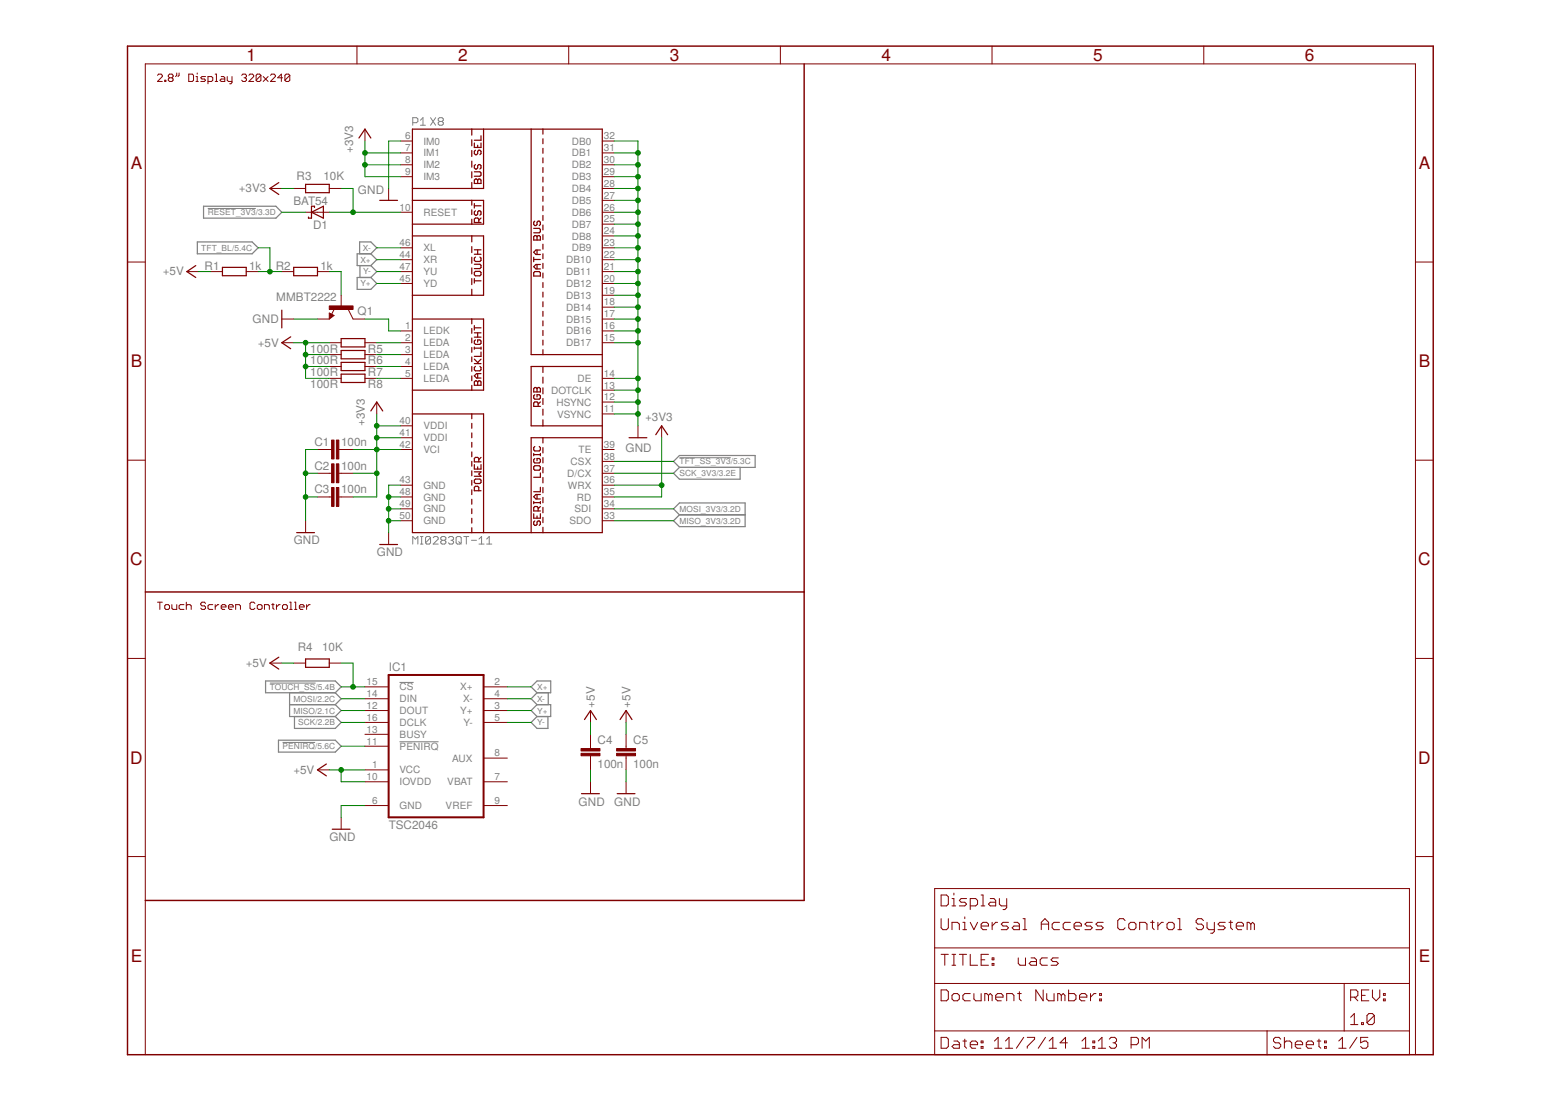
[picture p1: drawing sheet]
<svg xmlns="http://www.w3.org/2000/svg" width="297mm" height="210mm" viewBox="0 0 297 210" stroke-linecap="round" stroke-linejoin="round" font-family="sans-serif">
<g fill="none" stroke="#808080" stroke-width=".19">
<path d="M39.6 39.7h9.1M78.6 23.4h.7l.3-.3v-.5l-.3-.2h-.7v1.5M80.1 23.9h.9M80.1 22.9l.4-.5v1.5M82 22.4l1 1.5M83 22.4l-1 1.5M83.7 23.1l-.3-.2v-.3l.3-.2h.5l.2 .2v.3l-.2 .2M83.7 23.1l-.3 .3v.2l.3 .3h.5l.2-.3v-.2l-.2-.3M83.7 23.1h.5M129.4 87.2h9.7M78.6 103.6v-1.4l.5 .5 .5-.5v1.4M80.1 103.6h.4"/>
<path d="M80.1 102.2h.4M80.3 102.2v1.4M82 102.4v1l-.3 .2h-.4l-.3-.2M82 102.4l-.3-.2h-.4l-.3 .2v1M82 102.4l-1 1M82.5 102.4l.2-.2h.5l.2 .2v.3l-.9 .9h.9M84.2 102.9l-.3 .3v.2l.3 .2h.5l.2-.2v-.2l-.2-.3M84.2 102.9l-.3-.2v-.3l.3-.2h.5l.2 .2v.3l-.2 .2M84.2 102.9h.5M85.4 102.4l.2-.2h.5l.3 .2v.3l-.3 .2M85.9 102.9h.2M86.1 102.9l.3 .3v.2l-.3 .2h-.5l-.2-.2"/>
<path d="M86.8 102.4l.3-.2h.5l.2 .2v1l-.2 .2h-.5l-.3-.2zM87.3 103.2l.5 .4M88.3 102.2h1M88.8 102.2v1.4M89.8 102.9h.9M91.2 103.6h1M91.2 102.7l.5-.5v1.4M92.7 103.6h.9M92.7 102.7l.5-.5v1.4M51.4 130.1h8.7M76.1 130h2.7M53.8 141.4h6.2"/>
<path d="M76.1 141.3h7.4"/>
</g>
<g fill="none" stroke="#808080" stroke-width=".23">
<path d="M38.8 39.3h13.7l1.2 1.1-1.2 1.2h-13.7zM37.6 46.1h10.4l1.1 1.1-1.1 1.1h-10.4zM68 52.9h2.6l1.1 1.1-1.1 1.1h-2.6zM68.5 48.3v-2.2h2.1l1.1 1.1-1.1 1.1M68.5 50.6v2.3M70.6 48.3h-2.6v2.3h2.6M70.6 50.6l1.1 1.1-1.1 1.2M70.6 48.3l1.1 1.2-1.1 1.1M128.2 87.9l1.2-1.1h14.4v2.2h-14.4zM128.2 96.9l1.2-1.1h12.5v4.5h-12.5l-1.2-1.1 1.2-1.1zM129.4 89l-1.2 1.1 1.2 1.2h11.5v-2.3M129.4 98.1h12.5"/>
<path d="M50.6 129.7h13.2l1.2 1.1-1.2 1.2h-13.2zM55.1 132v4.5h8.7M55.1 134.2h8.7M56.1 136.5v2.2h7.7l1.2-1.1-1.2-1.1M63.8 134.2l1.2 1.1-1.2 1.2M63.8 132l1.2 1.1-1.2 1.1M101.1 130.8l1.2-1.1h2.6v2.3h-2.6zM102.3 134.2h2.6v2.3h-2.6M102.3 134.2l-1.2 1.1 1.2 1.2M102.3 136.5l-1.2 1.1 1.2 1.1h2v-2.2M102.3 132l-1.2 1.1 1.2 1.1M104.4 132v2.2"/>
<path d="M53 141h10.8l1.2 1.1-1.2 1.2h-10.8z"/>
</g>
<path d="M24.3 8.8h248.6v192.1h-248.6zM153.1 12.2v159.3h-125.4M27.7 112.8h125.4" fill="none" stroke="#800000" stroke-width=".28"/>
<g fill="none" stroke="#800000" stroke-width=".19">
<path d="M30 14.4l.2-.3h.5l.2 .3v.2l-.9 .9h.9M31.4 15.3h.2v.2h-.2zM32.3 14.8l-.3 .2v.3l.3 .2h.4l.3-.2v-.3l-.3-.2M32.3 14.8l-.3-.2v-.2l.3-.3h.4l.3 .3v.2l-.3 .2M32.3 14.8h.4M33.7 13.9v.5l-.3 .2M34.1 13.9v.5l-.2 .2M35.9 14.1h.7l.3 .3v.9l-.3 .2h-.7zM37.3 15.5h.5M37.3 14.6h.2v.9M37.5 13.9v.2M39.1 14.6h-.6l-.3 .2 .3 .2h.4l.2 .3-.2 .2h-.7"/>
<path d="M39.6 15.5h.7l.2-.2v-.5l-.2-.2h-.7v1.4M41 15.5h.4M41 14.1h.2v1.4M42.1 14.6h.5l.2 .2v.7h-.7l-.2-.2 .2-.3h.7M43.3 14.6v.7l.2 .2h.7M44.2 14.6v1.1l-.2 .3h-.3M46 14.4l.2-.3h.5l.2 .3v.2l-.2 .2M46.5 14.8h.2M46.7 14.8l.2 .2v.3l-.2 .2h-.5l-.2-.2M47.4 14.4l.2-.3h.5l.2 .3v.2l-.9 .9h.9M49.7 14.4v.9l-.3 .2h-.4l-.2-.2M49.7 14.4l-.3-.3h-.4l-.2 .3v.9"/>
<path d="M49.7 14.4l-.9 .9M50.1 14.6l1 .9M51.1 14.6l-1 .9M51.5 14.4l.2-.3h.5l.2 .3v.2l-.9 .9h.9M53.8 14.8h-.9l.7-.7v1.4M55.2 14.4v.9l-.3 .2h-.4l-.2-.2M55.2 14.4l-.3-.3h-.4l-.2 .3v.9M55.2 14.4l-.9 .9M68 8.8v3.4M108.3 8.8v3.4M148.6 8.8v3.4M188.9 8.8v3.4"/>
<path d="M229.2 8.8v3.4M51.4 35.9h2.3M55.9 35.9h2.3M62.7 35.9h2.3M69.5 24.6v2.3M74 35.9v2.3M76.3 26.9h2.2M76.3 29.1h2.2M76.3 31.4h2.2M76.3 33.7h2.2M114.7 26.9h2.2M114.7 29.1h2.2"/>
<path d="M114.7 31.4h2.2M114.7 33.7h2.2M114.7 38.2h2.2M114.7 35.9h2.2M24.3 49.9h3.4M35.6 51.7h2.2M40.1 51.7h2.3M46.9 51.7h2.2M53.7 51.7h2.2M58.2 40.4h4.5M60.5 51.7h2.2M62.7 59.6l.9 .5-.9 .7z"/>
<path d="M63.7 58.8l-.6 1.1M65 56.2v2.3M66.3 58.9l.9 1.9h2.3M76.3 40.4h2.2M76.3 54h2.2M76.3 51.7h2.2M76.3 49.5h2.2M76.3 47.2h2.2M114.7 40.4h2.2M114.7 58.5h2.2M114.7 56.2h2.2M114.7 54h2.2"/>
<path d="M114.7 51.7h2.2M114.7 49.5h2.2M114.7 47.2h2.2M114.7 44.9h2.2M114.7 42.7h2.2M269.5 49.9h3.4M53.7 65.3h2.2M53.7 60.8h2.2M60.5 60.8h2.2M62.7 65.3h2.3M62.7 67.5h2.3M62.7 69.8h2.3"/>
<path d="M62.7 72.1h2.3M69.5 65.3h2.2M69.5 67.5h2.2M69.5 69.8h2.2M69.5 72.1h2.2M71.7 76.6v2.2M76.3 63h2.2M76.3 65.3h2.2M76.3 67.5h2.2M76.3 69.8h2.2M76.3 72.1h2.2M114.7 63h2.2"/>
<path d="M114.7 65.3h2.2M114.7 72.1h2.2M114.7 78.8h2.2M114.7 76.6h2.2M114.7 74.3h2.2M114.7 60.8h2.2M24.3 87.7h3.4M58.2 99.2v2.3M60.5 94.7h2.7M60.5 90.1h2.7M60.5 85.6h2.7M64.5 94.7h2.7"/>
<path d="M64.5 90.1h2.7M64.5 85.6h2.7M76.3 99.2h2.2M76.3 96.9h2.2M76.3 94.7h2.2M76.3 92.4h2.2M76.3 85.6h2.2M76.3 81.1h2.2M76.3 83.4h2.2M114.7 99.2h2.2M114.7 96.9h2.2M114.7 94.7h2.2"/>
<path d="M114.7 92.4h2.2M114.7 90.1h2.2M114.7 87.9h2.2M114.7 85.6h2.2M121.5 81.1v2.3M126 81.1v2.3M269.5 87.7h3.4M30 114.7h.9M30.4 114.7v1.4M31.6 115.2h.4l.3 .2v.4l-.3 .3h-.4l-.2-.3v-.4zM32.7 115.2v.6l.3 .3h.7v-.9M35 115.2h-.7l-.2 .2v.4l.2 .3h.7"/>
<path d="M35.5 115.4l.2-.2h.5l.2 .2v.7M35.5 114.7v1.4M39.1 114.9l-.2-.2h-.4l-.3 .2v.3l.3 .2h.4l.2 .2v.2l-.2 .3h-.4l-.3-.3M40.5 115.2h-.7l-.2 .2v.4l.2 .3h.7M41 115.2v.9M41.7 115.2h-.3l-.4 .4M42.1 115.6h.9v-.2l-.2-.2h-.4l-.3 .2v.4l.3 .3h.4M43.5 115.6h.9v-.2l-.2-.2h-.5l-.2 .2v.4l.2 .3h.5M44.9 116.1v-.9h.7l.2 .2v.7M48.5 114.9l-.2-.2h-.5l-.2 .2v.9l.2 .3h.5l.2-.3M49 115.4l.2-.2h.5l.2 .2v.4l-.2 .3h-.5l-.2-.3zM50.4 116.1v-.9h.7l.2 .2v.7"/>
<path d="M51.7 115.2h.5M52 114.9v.9l.2 .3M52.6 115.2v.9M53.3 115.2h-.2l-.5 .4M53.8 115.4l.2-.2h.5l.2 .2v.4l-.2 .3h-.5l-.2-.3zM55.2 114.7h.2v1.4M55.2 116.1h.4M56.1 114.7h.2v1.4M56.1 116.1h.4M57 115.6h.9v-.2l-.2-.2h-.5l-.2 .2v.4l.2 .3h.5M58.4 115.2v.9M59.1 115.2h-.3l-.4 .4"/>
<path d="M74 101.5v2.2M24.3 125.4h3.4M51.4 126.3h2.3M55.9 126.3h2.3M62.7 126.3h2.3M69.5 130.8h4.5M69.5 139.9h4.5M69.5 137.6h4.5M69.5 133.1h4.5M69.5 135.3h4.5M92.1 130.8h4.5M92.1 137.6h4.5"/>
<path d="M92.1 133.1h4.5M92.1 135.3h4.5M112.4 135.3v2.3M112.4 139.9v2.7M119.2 135.3v2.3M119.2 139.9v2.7M269.5 125.4h3.4M60.5 146.6h2.2M65 155.7v2.2M69.5 142.1h4.5M69.5 153.4h4.5M69.5 148.9h4.5"/>
<path d="M69.5 146.6h4.5M92.1 144.4h4.5M92.1 153.4h4.5M92.1 148.9h4.5M112.4 143.9v2.7M112.4 148.9v2.3M119.2 143.9v2.7M119.2 148.9v2.3M24.3 163.2h3.4M178 169.2h90.4v31.7h-90.4zM179.2 170.5h1l.4 .3v1.4l-.4 .4h-1zM179.2 175v1.7l.3 .4h.7l.4-.4v-1.7"/>
<path d="M181.3 172.6h.7M181.3 171.2h.3v1.4M181.3 177.1v-1.4h1l.4 .3v1.1M181.6 170.1v.4M183.3 177.1h.7M183.3 175.7h.4v1.4M183.7 174.6v.4M184 171.2h-1l-.3 .3 .3 .4h.7l.3 .3-.3 .4h-1M184.7 172.6h1.1l.3-.4v-.7l-.3-.3h-1.1v2M184.7 175.7l.7 1.4 .7-1.4M186.8 172.6h.7M186.8 170.5h.4v2.1"/>
<path d="M186.8 176.4h1.4v-.4l-.3-.3h-.7l-.4 .3v.7l.4 .4h.7M188.6 171.2h.7l.3 .3v1.1h-1l-.4-.4 .4-.3h1M188.9 175.7v1.4M189.9 175.7h-.3l-.7 .7M190.3 171.2v1l.3 .4h1.1M191.7 171.2v1.7l-.4 .3h-.3M192 175.7h-1l-.4 .3 .4 .4h.7l.3 .3-.3 .4h-1.1M193.1 175.7h.7l.3 .3v1.1h-1l-.4-.4 .4-.3h1M194.8 177.1h.7M194.8 175h.4v2.1M198.3 177.1v-1.4l.7-.7 .7 .7v1.4M198.3 176h1.4"/>
<path d="M201.7 175.7h-1l-.4 .3v.7l.4 .4h1M203.8 175.7h-1l-.4 .3v.7l.4 .4h1M204.5 176.4h1.4v-.4l-.4-.3h-.6l-.4 .3v.7l.4 .4h.6M208 175.7h-1.1l-.3 .3 .3 .4h.7l.4 .3-.4 .4h-1M210.1 175.7h-1.1l-.3 .3 .3 .4h.7l.4 .3-.4 .4h-1M214.2 175.3l-.3-.3h-.7l-.4 .3v1.4l.4 .4h.7l.3-.4M215.3 175.7h.7l.3 .3v.7l-.3 .4h-.7l-.4-.4v-.7zM217 177.1v-1.4h1l.4 .3v1.1M219.1 175.7h.7M219.4 175.3v1.4l.4 .4M220.5 175.7v1.4M221.5 175.7h-.3l-.7 .7"/>
<path d="M222.2 176l.3-.3h.7l.4 .3v.7l-.4 .4h-.7l-.3-.4zM224.3 177.1h.7M224.3 175h.3v2.1M229.2 175.3l-.4-.3h-.7l-.3 .3v.4l.3 .3h.7l.4 .4v.3l-.4 .4h-.7l-.3-.4M229.8 175.7v1l.4 .4h1M231.2 175.7v1.7l-.3 .4h-.4M233.3 175.7h-1l-.4 .3 .4 .4h.7l.3 .3-.3 .4h-1.1M234 175.7h.7M234.3 175.3v1.4l.4 .4M235.4 176.4h1.4v-.4l-.4-.3h-.7l-.3 .3v.7l.3 .4h.7M238.2 176l-.4-.3h-.3v1.4M238.2 176v1.1"/>
<path d="M238.2 176l.3-.3 .3 .3v1.1M269.5 163.2h3.4M178 187.3h90.4M178 196.4h90.4M178 180.6h90.4M179.2 188.6h1l.4 .3v1.4l-.4 .3h-1zM179.2 197.6h1l.4 .3v1.4l-.4 .4h-1zM179.2 181.8h1.4M179.9 181.8v2.1M181.3 189.6l.3-.3h.7l.4 .3v.7l-.4 .3h-.7l-.3-.3zM181.3 181.8h.7M181.3 183.9h.7"/>
<path d="M181.6 181.8v2.1M181.6 198.3h.7l.4 .3v1.1h-1.1l-.3-.4 .3-.3h1.1M182.7 181.8h1.3M183.3 198.3h.7M183.3 181.8v2.1M183.7 197.9v1.4l.3 .4M184.7 181.8v2.1h1.4M184.7 199h1.4v-.4l-.3-.3h-.7l-.4 .3v.7l.4 .4h.7M184.7 189.3h-1l-.4 .3v.7l.4 .3h1M185.4 189.3v1l.4 .3h1v-1.3M186.8 198.3h.4v.3h-.4zM186.8 199.3h.4v.4h-.4z"/>
<path d="M186.8 182.8h.7M188.2 181.8h-1.4v2.1h1.4M188.2 189.6v1M188.2 189.6l.4-.3 .3 .3v1M188.2 189.6l-.3-.3h-.4v1.3M188.9 182.5h.4v.3h-.4zM188.9 183.5h.4v.4h-.4zM189.4 199.7h1.4M189.4 198.3l.7-.7v2.1M189.6 189.9h1.4v-.3l-.4-.3h-.7l-.3 .3v.7l.3 .3h.7M191.5 199.7h1.3M191.5 198.3l.6-.7v2.1"/>
<path d="M191.7 190.6v-1.3h1l.4 .3v1M193.8 189.3h.7M193.9 182.5v1l.3 .4h1.1v-1.4M194.1 188.9v1.4l.4 .3M194.9 197.6l-1.4 2.1M195.6 197.6h1.4v.3l-1.4 1.4v.4M196.3 182.5h.7l.4 .3v1.1h-1.1l-.3-.4 .3-.3h1.1M198.6 188.6v2l-1.4-2v2M199.1 197.6l-1.4 2.1M199.3 189.3v1l.4 .3h1v-1.3M199.4 182.5h-1l-.3 .3v.7l.3 .4h1M199.8 199.7h1.4"/>
<path d="M199.8 198.3l.7-.7v2.1M201.5 182.5h-1l-.4 .3 .4 .4h.7l.3 .3-.3 .4h-1.1M202.1 189.6l-.4-.3h-.3v1.3M202.1 189.6v1M202.1 189.6l.3-.3 .4 .3v1M203.2 198.6h-1.4l1.1-1v2.1M203.5 188.6v2h1l.4-.3v-.7l-.4-.3h-1M205.5 189.9h1.4v-.3l-.3-.3h-.7l-.4 .3v.7l.4 .3h.7M206 199.7h1.4M206 198.3l.7-.7v2.1M207.6 189.3v1.3M208.1 199.3h.3v.4h-.3z"/>
<path d="M208.1 198.3h.3v.3h-.3zM208.7 189.3h-.4l-.7 .6M209.1 199.7h1.4M209.1 198.3l.7-.7v2.1M209.4 190.3h.3v.3h-.3zM209.4 189.3h.3v.3h-.3zM211.2 197.9l.4-.3h.7l.3 .3v.4l-.3 .3M211.9 198.6h.4M212.3 198.6l.3 .4v.3l-.3 .4h-.7l-.4-.4M215.4 199h1l.4-.4v-.7l-.4-.3h-1v2.1M217.5 199.7v-2.1l.7 .7 .6-.7v2.1M241.3 196.4v4.5"/>
<path d="M243.9 197.9l-.4-.3h-.7l-.3 .3v.4l.3 .3h.7l.4 .4v.3l-.4 .4h-.7l-.3-.4M244.6 198.6l.3-.3h.7l.4 .3v1.1M244.6 197.6v2.1M246.6 199h1.4v-.4l-.3-.3h-.7l-.4 .3v.7l.4 .4h.7M248.7 199h1.4v-.4l-.3-.3h-.7l-.4 .3v.7l.4 .4h.7M250.8 198.3h.7M251.1 197.9v1.4l.4 .4M252.2 199.3h.3v.4h-.3zM252.2 198.3h.3v.3h-.3zM254.9 199.7h1.4M254.9 198.3l.7-.7v2.1M255.9 187.3v9.1"/>
<path d="M257.2 193.8l.7-.7v2.1M257.2 195.2h1.4M257.2 189.9h1l.4-.3v-.7l-.4-.3h-1v2M257.9 189.9l.7 .7M258.4 197.6l-1.4 2.1M259.2 194.8h.4v.4h-.4zM259.2 189.6h.7M260.5 197.6h-1.4v1l.7-.3h.3l.4 .3v.7l-.4 .4h-.7l-.3-.4M260.6 188.6h-1.4v2h1.4M261.3 188.6v1.3l.7 .7 .7-.7v-1.3M261.7 193.4v1.4l-.4 .4h-.7l-.3-.4M261.7 193.4l-.4-.3h-.7l-.3 .3v1.4"/>
<path d="M261.7 193.4l-1.4 1.4M263.4 190.3h.4v.3h-.4zM263.4 189.3h.4v.3h-.4zM27.7 200.9v-188.7h241.8v188.7"/>
</g>
<g fill="none" stroke="#800000" stroke-width=".23">
<path d="M53.1 34.8l-1.7 1.1 1.7 1.1M58.2 35.1h4.5v1.6h-4.5zM59.9 39.5v-.2h-.6v2.3h-.6v-.3M68.3 26.3l1.2-1.7 1.1 1.7M72.3 38.2h3.4M78.5 24.6h36.2v76.9h-36.2zM78.5 38.2h13.6v4.5h-13.6M89.8 24.6v1.1M89.8 26.6v1.2M89.8 28.7v1.1M89.8 30.7v1.1M89.8 32.7v1.2"/>
<path d="M89.8 34.8v1.1M89.8 38.2v.9M89.8 40v.9M90.3 34.3l.2-.2 .5 .2 .4-.2 .2 .2v.6h-1.3zM90.3 27.2v.9h1.3v-.9M90.3 38.8v.8M90.3 32.7h1.1l.2 .2v.5l-.2 .2h-1.1M90.3 39.2h1.3M90.5 28.6l-.2 .2v.5l.2 .2 .5-.2v-.5l.2-.2 .4 .2v.5l-.2 .2M90.5 31.3l-.2 .3v.4l.2 .2 .5-.2v-.4l.2-.3 .4 .3v.4l-.2 .2M91 27.7v.4M91 34.3v.6"/>
<path d="M91.6 25.9v.8h-1.3M92.1 24.6v11.3h-13.6M101.1 24.6v42.9h13.6M103.4 24.6v.9M103.4 26.4v1M103.4 28.3v.9M103.4 30.1v.9M103.4 31.9v1M103.4 33.7v1M103.4 35.6v.9M103.4 37.4v.9M103.4 39.2v1"/>
<path d="M37.3 50.6l-1.7 1.1 1.7 1.2M42.4 50.9h4.5v1.6h-4.5zM53.7 59.1v3.4M55.9 50.9h4.6v1.6h-4.6zM59.3 40.4l2.3-1.1v2.3zM62.8 59.9v.6l.6-.4-.5-.2v.3l.3-.1M78.5 44.9h13.6v11.3h-13.6M89.8 41.8v.9M89.8 44.9v1.2M89.8 47v1.1M89.8 49v1.1M89.8 51v1.2"/>
<path d="M89.8 53.1v1.1M89.8 55.1v1.1M90.3 53.1v.8M90.3 50.3h1.1l.2 .2v.4l-.2 .3h-1.1M90.3 53.5h1.3M90.3 48.4h1.3M90.3 47.6h1.3M90.5 40.2l-.2 .2v.4l.2 .2 .5-.2v-.4l.2-.2 .4 .2v.4l-.2 .2M90.5 49l-.2 .2v.4l.2 .2h.9l.2-.2v-.4l-.2-.2M90.5 51.7h.9l.2 .2v.4l-.2 .2h-.9l-.2-.2v-.4zM91 47.6v.8M91.2 42.4v-.7l-.2-.2h-.5l-.2 .2v.7h1.3"/>
<path d="M91.6 41.5l-.4 .5M101.6 45.1l.2-.2 .5 .2 .4-.2 .2 .2v.6h-1.3zM101.6 49v.8M101.6 43.5h1.1l.2 .2v.4l-.2 .2h-1.1M101.6 49.4h1.3M101.8 42.1l-.2 .2v.5l.4 .2 .3-.2v-.5l.4-.2 .2 .2v.5l-.2 .2M101.8 51.7h.9l.2 .2v.7h-1.3v-.7zM102.3 45.1v.6M102.3 47.6v.9M102.3 50.4v.8M102.9 47.6h-.9l-.4 .4 .4 .5h.9M102.9 50.4h-.9l-.4 .4 .4 .4h.9"/>
<path d="M103.4 41v1M103.4 42.9v.9M103.4 44.7v.9M103.4 46.5v1M103.4 48.3v1M103.4 50.2v.9M103.4 52v.9M103.4 53.8v1M103.4 55.6v1M103.4 57.5v.9M103.4 59.3v.9M55.4 64.2l-1.7 1.1 1.7 1.1"/>
<path d="M65 71.3h4.5v1.6h-4.5zM65 64.5h4.5v1.6h-4.5zM65 66.8h4.5v1.5h-4.5zM65 69h4.5v1.6h-4.5zM70.6 78.3l1.1-1.7 1.2 1.7M78.5 78.8h13.6v22.7M78.5 60.8h13.6v13.5h-13.6M89.8 60.8v.9M89.8 62.6v.9M89.8 64.4v.9M89.8 66.2v.9M89.8 68v.9"/>
<path d="M89.8 69.8v.9M89.8 71.6v.9M89.8 73.4v.9M89.8 78.8v1M90.3 62v.9M90.3 66.1v.4M90.3 72.7l.2-.2 .5 .2 .4-.2 .2 .2v.7h-1.3zM90.3 69.3h1.3M90.3 68.4l.9 .9M90.3 66.3h1.3M90.3 64.2h1.3M90.3 63.4h1.3"/>
<path d="M90.3 62.4h1.3M90.5 64.7l-.2 .3v.4l.2 .2h.9l.2-.2v-.4l-.2-.3h-.4v.5M90.5 69.8l-.2 .2v.4l.2 .2h.9l.2-.2v-.4l-.2-.2M91 63.4v.8M91 71.2v.8M91 72.7v.7M91.6 66.1v.4M91.6 67.1v.8h-1.3M91.6 71.2h-.9l-.4 .4 .4 .4h.9M91.6 68.4l-.6 .6M101.6 74l.2-.2 .5 .2 .4-.2 .2 .2v.7h-1.3zM101.8 75.2l-.2 .2v.4l.2 .2h.9l.2-.2v-.4l-.2-.2h-.4v.4"/>
<path d="M102.3 74v.7M102.5 77.4v-.6l-.2-.2h-.5l-.2 .2v.6h1.3M102.9 76.6l-.4 .4M103.4 61.1v1M103.4 62.9v1M103.4 64.8v.9M103.4 66.6v.9M103.4 69.8v1.2M103.4 71.8v1.2M103.4 73.9v1.1M103.4 75.9v1.1M103.4 77.9v1.2"/>
<path d="M103.4 80v1.1M114.7 69.8h-13.6v11.3h13.6M89.8 80.6v1M89.8 82.5v.9M89.8 84.3v.9M89.8 86.1v.9M89.8 87.9v.9M89.8 89.7v.9M89.8 91.5v.9M89.8 93.3v.9M89.8 95.1v.9M89.8 96.9v.9"/>
<path d="M89.8 98.7v.9M90.3 88.5v.8h1.3v-.8M90.3 89.9h1.3l-.4 .4 .4 .4h-1.3M90.5 91.2h.9l.2 .3v.4l-.2 .2h-.9l-.2-.2v-.4zM91 88.9v.4M91.2 88v-.7l-.2-.2h-.5l-.2 .2v.7h1.3M91.2 93.5v-.7l-.2-.2h-.5l-.2 .2v.7h1.3M91.6 87.1l-.4 .4M101.6 86.4v.4M101.6 95.5v.4M101.6 97.9v.8h1.3v-.8M101.6 95.7h1.3"/>
<path d="M101.6 86.6h1.3M101.8 99.2l-.2 .2v.5l.4 .2 .3-.2v-.5l.4-.2 .2 .2v.5l-.2 .2M101.8 85l-.2 .3v.4l.2 .2h.9l.2-.2v-.4l-.2-.3M101.8 87.3l-.2 .2v.5l.2 .2h.9l.2-.2v-.5l-.2-.2h-.4v.5M101.8 88.7h.9l.2 .2v.4l-.2 .3h-.9l-.2-.3v-.4zM102.3 94.2v.8M102.3 98.3v.4M102.5 97.3v-.6l-.2-.2h-.5l-.2 .2v.6h1.3M102.9 86.4v.4M102.9 90.1v.8h-1.3M102.9 92.8v.9h-1.3M102.9 95.5v.4"/>
<path d="M102.9 96.5l-.4 .4M102.9 94.2h-.9l-.4 .4 .4 .4h.9M103.4 83.4v1M103.4 85.3v1M103.4 87.2v1M103.4 89v1.1M103.4 91v1M103.4 92.9v1M103.4 94.7v1.1M103.4 96.6v1.1M103.4 98.6v.9M114.7 83.4h-13.6v18.1"/>
<path d="M119.8 83.4h3.4M124.9 82.8l1.1-1.7 1.1 1.7M56.5 101.5h3.4M72.3 103.7h3.4M89.8 100.5v1M103.4 100.4v1.1M53.1 125.2l-1.7 1.1 1.7 1.1M58.2 125.5h4.5v1.6h-4.5zM111.3 137.1l1.1-1.8 1.2 1.8M118.1 137.1l1.1-1.8 1.1 1.8M62.1 145.5l-1.6 1.1 1.6 1.2M63.3 157.9h3.4"/>
<path d="M110.7 151.2h3.4M117.5 151.2h3.4"/>
</g>
<g fill="#800000" stroke="#800000" stroke-width=".19">
<path d="M62.7 58.3h4.5v.6h-4.5z"/>
<path d="M64.1 83.8h.4v3.6h-.4z"/>
<path d="M63.1 83.8h.5v3.6h-.5z"/>
<path d="M110.6 143.5h3.6v.5h-3.6z"/>
<path d="M110.6 142.6h3.6v.4h-3.6z"/>
<path d="M117.4 143.5h3.6v.5h-3.6z"/>
<path d="M117.4 142.6h3.6v.4h-3.6z"/>
<path d="M64.1 88.3h.4v3.6h-.4z"/>
<path d="M63.1 88.3h.5v3.6h-.5z"/>
<path d="M64.1 92.9h.4v3.6h-.4z"/>
<path d="M63.1 92.9h.5v3.6h-.5z"/>
</g>
<path d="M74 128.6h18.1v27.1h-18.1z" fill="none" stroke="#800000" stroke-width=".38"/>
<g fill="none" stroke="#008000" stroke-width=".19">
<path d="M53.7 35.9h2.2M65 35.9h2.2v4.5M69.5 26.9v6.8h6.8M69.5 31.4h6.8M69.5 29.1h6.8M76.3 26.9h-2.3v9M116.9 26.9h4.6v54.2M116.9 38.2h4.6M116.9 35.9h4.6M116.9 33.7h4.6M116.9 31.4h4.6M116.9 29.1h4.6"/>
<path d="M37.8 51.7h2.3M49.1 51.7h4.6M49.1 47.2h2.3v4.5M53.7 40.4h4.5M62.7 51.7h2.3v4.5M62.7 40.4h13.6M71.7 54h4.6M71.7 51.7h4.6M71.7 49.5h4.6M71.7 47.2h4.6M116.9 58.5h4.6M116.9 56.2h4.6"/>
<path d="M116.9 54h4.6M116.9 51.7h4.6M116.9 49.5h4.6M116.9 47.2h4.6M116.9 44.9h4.6M116.9 42.7h4.6M116.9 40.4h4.6M55.9 60.8h4.6M55.9 65.3h6.8M58.2 65.3v6.8h4.5M58.2 69.8h4.5M58.2 67.5h4.5"/>
<path d="M69.5 60.8h4.5v2.2h2.3M71.7 78.8v15.9h-4.5M71.7 65.3h4.6M71.7 72.1h4.6M71.7 69.8h4.6M71.7 67.5h4.6M116.9 60.8h4.6M116.9 65.3h4.6M116.9 63h4.6M116.9 78.8h4.6M116.9 76.6h4.6M116.9 74.3h4.6"/>
<path d="M116.9 72.1h4.6M58.2 90.1h2.3M58.2 94.7h2.3M60.5 85.6h-2.3v13.6M67.2 90.1h4.5M67.2 85.6h9.1M71.7 83.4h4.6M71.7 81.1h4.6M74 96.9h2.3M74 99.2h2.3M74 94.7h2.3M76.3 92.4h-2.3v9.1"/>
<path d="M116.9 90.1h11.3M116.9 96.9h11.3M116.9 99.2h11.3M116.9 92.4h9.1M116.9 87.9h11.3M126 83.4v11.3h-9.1M53.7 126.3h2.2M65 135.3h4.5M65 126.3h2.2v4.5M65 137.6h4.5M65 130.8h4.5M65 133.1h4.5"/>
<path d="M96.6 135.3h4.5M96.6 137.6h4.5M96.6 130.8h4.5M96.6 133.1h4.5M112.4 137.6v2.3M119.2 137.6v2.3M62.7 146.6h6.8M65 146.6v2.3h4.5M65 142.1h4.5M69.5 153.4h-4.5v2.3M112.4 146.6v2.3M119.2 146.6v2.3"/>
</g>
<g fill="#008000" stroke="#008000" stroke-width=".19">
<circle cx="74" cy="99.2" r=".44"/>
<circle cx="74" cy="96.9" r=".44"/>
<circle cx="74" cy="94.7" r=".44"/>
<circle cx="58.2" cy="94.7" r=".44"/>
<circle cx="58.2" cy="90.1" r=".44"/>
<circle cx="121.5" cy="63" r=".44"/>
<circle cx="121.5" cy="60.8" r=".44"/>
<circle cx="121.5" cy="58.5" r=".44"/>
<circle cx="121.5" cy="56.2" r=".44"/>
<circle cx="121.5" cy="54" r=".44"/>
<circle cx="121.5" cy="51.7" r=".44"/>
<circle cx="121.5" cy="49.5" r=".44"/>
<circle cx="121.5" cy="47.2" r=".44"/>
<circle cx="121.5" cy="44.9" r=".44"/>
<circle cx="121.5" cy="42.7" r=".44"/>
<circle cx="121.5" cy="40.4" r=".44"/>
<circle cx="121.5" cy="38.2" r=".44"/>
<circle cx="121.5" cy="35.9" r=".44"/>
<circle cx="121.5" cy="33.7" r=".44"/>
<circle cx="121.5" cy="31.4" r=".44"/>
<circle cx="121.5" cy="29.1" r=".44"/>
<circle cx="121.5" cy="65.3" r=".44"/>
<circle cx="121.5" cy="76.6" r=".44"/>
<circle cx="121.5" cy="74.3" r=".44"/>
<circle cx="121.5" cy="72.1" r=".44"/>
<circle cx="121.5" cy="78.8" r=".44"/>
<circle cx="71.7" cy="83.4" r=".44"/>
<circle cx="71.7" cy="81.1" r=".44"/>
<circle cx="71.7" cy="85.6" r=".44"/>
<circle cx="71.7" cy="90.1" r=".44"/>
<circle cx="69.5" cy="31.4" r=".44"/>
<circle cx="69.5" cy="29.1" r=".44"/>
<circle cx="126" cy="92.4" r=".44"/>
<circle cx="58.2" cy="67.5" r=".44"/>
<circle cx="58.2" cy="69.8" r=".44"/>
<circle cx="58.2" cy="65.3" r=".44"/>
<circle cx="65" cy="146.6" r=".44"/>
<circle cx="51.4" cy="51.7" r=".44"/>
<circle cx="67.2" cy="40.4" r=".44"/>
<circle cx="67.2" cy="130.8" r=".44"/>
</g>
<g font-size="3.3" fill="#800000">
<text x="46.9" y="11.6">1</text>
<text x="87.2" y="11.6">2</text>
<text x="127.5" y="11.6">3</text>
<text x="167.8" y="11.6">4</text>
<text x="208.1" y="11.6">5</text>
<text x="248.4" y="11.6">6</text>
<text x="24.9" y="32.2">A</text>
<text x="270.1" y="32.2">A</text>
<text x="24.9" y="70">B</text>
<text x="270.1" y="70">B</text>
<text x="24.8" y="107.7">C</text>
<text x="270" y="107.7">C</text>
<text x="24.8" y="145.4">D</text>
<text x="270" y="145.4">D</text>
<text x="24.9" y="183.2">E</text>
<text x="270.1" y="183.2">E</text>
</g>
<g font-size="2.2" fill="#808080">
<text x="67.2" y="29.1" transform="rotate(-90 67.2 29.1)">+3V3</text>
<text x="56.5" y="34.3">R3</text>
<text x="61.6" y="34.3">10K</text>
<text x="45.5" y="36.6">+3V3</text>
<text x="55.9" y="39">BAT54</text>
<text x="68.2" y="37">GND</text>
<text x="59.6" y="43.7">D1</text>
<text x="31" y="52.5">+5V</text>
<text x="39" y="51.4">R1</text>
<text x="47.4" y="51.4">1k</text>
<text x="52.5" y="51.4">R2</text>
<text x="61" y="51.4">1k</text>
<text x="52.6" y="57.3">MMBT2222</text>
<text x="48.1" y="61.5">GND</text>
<text x="68.1" y="60.1">Q1</text>
<text x="49.1" y="66">+5V</text>
<text x="59.1" y="71.7">100R</text>
<text x="59.1" y="69.4">100R</text>
<text x="59.1" y="67.2">100R</text>
<text x="70.1" y="71.7">R7</text>
<text x="70.1" y="69.4">R6</text>
<text x="70.1" y="67.2">R5</text>
<text x="59.1" y="73.9">100R</text>
<text x="70.1" y="73.9">R8</text>
<text x="69.5" y="81.1" transform="rotate(-90 69.5 81.1)">+3V3</text>
<text x="122.8" y="80.2">+3V3</text>
<text x="59.9" y="85">C1</text>
<text x="59.9" y="89.5">C2</text>
<text x="65" y="85">100n</text>
<text x="65" y="89.5">100n</text>
<text x="119.1" y="86">GND</text>
<text x="59.9" y="94">C3</text>
<text x="65" y="94">100n</text>
<text x="55.9" y="103.7">GND</text>
<text x="71.8" y="106">GND</text>
<text x="56.7" y="124">R4</text>
<text x="61.3" y="124">10K</text>
<text x="46.8" y="127">+5V</text>
<text x="74" y="127.9">IC1</text>
<text x="113.3" y="134.8" transform="rotate(-90 113.3 134.8)">+5V</text>
<text x="120.1" y="134.8" transform="rotate(-90 120.1 134.8)">+5V</text>
<text x="113.8" y="141.8">C4</text>
<text x="120.6" y="141.8">C5</text>
<text x="55.9" y="147.4">+5V</text>
<text x="113.8" y="146.3">100n</text>
<text x="120.6" y="146.3">100n</text>
<text x="110.2" y="153.4">GND</text>
<text x="117" y="153.4">GND</text>
<text x="62.7" y="160.2">GND</text>
<text x="74" y="158">TSC2046</text>
</g>
<g font-size="1.9" fill="#808080">
<text x="77.1" y="26.5">6</text>
<text x="77.1" y="28.8">7</text>
<text x="80.6" y="27.5">IM0</text>
<text x="80.6" y="29.8">IM1</text>
<text x="108.9" y="29.8">DB1</text>
<text x="108.9" y="27.5">DB0</text>
<text x="115" y="28.8">31</text>
<text x="115" y="26.5">32</text>
<text x="77.1" y="31.1">8</text>
<text x="77.1" y="33.3">9</text>
<text x="80.6" y="32.1">IM2</text>
<text x="80.6" y="34.3">IM3</text>
<text x="108.9" y="34.3">DB3</text>
<text x="108.9" y="32.1">DB2</text>
<text x="115" y="35.6">28</text>
<text x="115" y="33.3">29</text>
<text x="115" y="31.1">30</text>
<text x="76.1" y="40.1">10</text>
<text x="80.6" y="41.1">RESET</text>
<text x="108.9" y="41.1">DB6</text>
<text x="108.9" y="38.8">DB5</text>
<text x="108.9" y="36.6">DB4</text>
<text x="115" y="40.1">26</text>
<text x="115" y="37.8">27</text>
<text x="76.1" y="46.9">46</text>
<text x="80.6" y="47.9">XL</text>
<text x="108.9" y="47.9">DB9</text>
<text x="108.9" y="45.6">DB8</text>
<text x="108.9" y="43.4">DB7</text>
<text x="115" y="46.9">23</text>
<text x="115" y="44.6">24</text>
<text x="115" y="42.4">25</text>
<text x="76.1" y="49.1">44</text>
<text x="76.1" y="53.7">45</text>
<text x="76.1" y="51.4">47</text>
<text x="80.6" y="50.1">XR</text>
<text x="80.6" y="52.4">YU</text>
<text x="107.8" y="52.4">DB11</text>
<text x="107.8" y="50.1">DB10</text>
<text x="115" y="53.7">20</text>
<text x="115" y="51.4">21</text>
<text x="115" y="49.1">22</text>
<text x="80.6" y="54.7">YD</text>
<text x="107.8" y="59.2">DB14</text>
<text x="107.8" y="56.9">DB13</text>
<text x="107.8" y="54.7">DB12</text>
<text x="115" y="58.2">18</text>
<text x="115" y="55.9">19</text>
<text x="77.1" y="62.7">1</text>
<text x="77.1" y="65">2</text>
<text x="80.6" y="63.7">LEDK</text>
<text x="80.6" y="66">LEDA</text>
<text x="107.8" y="66">DB17</text>
<text x="107.8" y="63.7">DB16</text>
<text x="107.8" y="61.4">DB15</text>
<text x="115" y="65">15</text>
<text x="115" y="62.7">16</text>
<text x="115" y="60.4">17</text>
<text x="77.1" y="67.2">3</text>
<text x="77.1" y="69.5">4</text>
<text x="77.1" y="71.8">5</text>
<text x="80.6" y="68.2">LEDA</text>
<text x="80.6" y="70.5">LEDA</text>
<text x="115" y="71.8">14</text>
<text x="80.6" y="72.7">LEDA</text>
<text x="104.9" y="75">DOTCLK</text>
<text x="105.9" y="77.3">HSYNC</text>
<text x="109.9" y="72.7">DE</text>
<text x="115" y="76.3">12</text>
<text x="115" y="74">13</text>
<text x="76.1" y="80.8">40</text>
<text x="76.1" y="83.1">41</text>
<text x="80.6" y="81.8">VDDI</text>
<text x="106.1" y="79.5">VSYNC</text>
<text x="115" y="78.5">11</text>
<text x="76.1" y="85.3">42</text>
<text x="80.6" y="84">VDDI</text>
<text x="80.6" y="86.3">VCI</text>
<text x="108.6" y="88.6">CSX</text>
<text x="110.1" y="86.3">TE</text>
<text x="115" y="89.8">37</text>
<text x="115" y="87.6">38</text>
<text x="115" y="85.3">39</text>
<text x="76.1" y="92.1">43</text>
<text x="76.1" y="94.4">48</text>
<text x="80.6" y="93.1">GND</text>
<text x="80.6" y="95.3">GND</text>
<text x="108" y="90.8">D/CX</text>
<text x="108.1" y="93.1">WRX</text>
<text x="109.8" y="95.3">RD</text>
<text x="115" y="94.4">35</text>
<text x="115" y="92.1">36</text>
<text x="76.1" y="96.6">49</text>
<text x="76.1" y="98.9">50</text>
<text x="80.6" y="97.6">GND</text>
<text x="80.6" y="99.9">GND</text>
<text x="108.4" y="99.9">SDO</text>
<text x="109.4" y="97.6">SDI</text>
<text x="115" y="98.9">33</text>
<text x="115" y="96.6">34</text>
<text x="69.8" y="130.5">15</text>
<text x="76.1" y="131.5">CS</text>
<text x="87.6" y="131.5">X+</text>
<text x="94.2" y="130.5">2</text>
<text x="69.8" y="137.3">16</text>
<text x="69.8" y="132.8">14</text>
<text x="69.8" y="135">12</text>
<text x="76.1" y="133.8">DIN</text>
<text x="76.1" y="136">DOUT</text>
<text x="87.6" y="136">Y+</text>
<text x="88.2" y="133.8">X-</text>
<text x="94.2" y="132.8">4</text>
<text x="94.2" y="135">3</text>
<text x="94.2" y="137.3">5</text>
<text x="69.8" y="141.8">11</text>
<text x="69.8" y="139.6">13</text>
<text x="76.1" y="142.8">PENIRQ</text>
<text x="76.1" y="140.5">BUSY</text>
<text x="76.1" y="138.3">DCLK</text>
<text x="88.2" y="138.3">Y-</text>
<text x="69.8" y="148.6">10</text>
<text x="70.9" y="146.3">1</text>
<text x="76.1" y="147.3">VCC</text>
<text x="76.1" y="149.6">IOVDD</text>
<text x="85.2" y="149.6">VBAT</text>
<text x="86.1" y="145.1">AUX</text>
<text x="94.2" y="144.1">8</text>
<text x="94.2" y="148.6">7</text>
<text x="70.9" y="153.1">6</text>
<text x="76.1" y="154.1">GND</text>
<text x="84.9" y="154.1">VREF</text>
<text x="94.2" y="153.1">9</text>
</g>
<g font-size="1.6" fill="#808080">
<text x="39.6" y="41">RESET_3V3/3.3D</text>
<text x="38.3" y="47.8">TFT_BL/5.4C</text>
<text x="69.1" y="47.8">X-</text>
<text x="68.6" y="50">X+</text>
<text x="69.1" y="52.3">Y-</text>
<text x="68.6" y="54.5">Y+</text>
<text x="129.4" y="88.5">TFT_SS_3V3/5.3C</text>
<text x="129.4" y="90.7">SCK_3V3/3.2E</text>
<text x="129.4" y="97.5">MOSI_3V3/3.2D</text>
<text x="129.4" y="99.8">MISO_3V3/3.2D</text>
<text x="51.4" y="131.4">TOUCH_SS/5.4B</text>
<text x="102.3" y="131.4">X+</text>
<text x="55.9" y="135.9">MISO/2.1C</text>
<text x="55.9" y="133.6">MOSI/2.2C</text>
<text x="102.3" y="135.9">Y+</text>
<text x="102.3" y="133.7">X-</text>
<text x="53.8" y="142.7">PENIRQ/5.6C</text>
<text x="56.8" y="138.2">SCK/2.2B</text>
<text x="102.3" y="138.2">Y-</text>
</g>
</svg>
